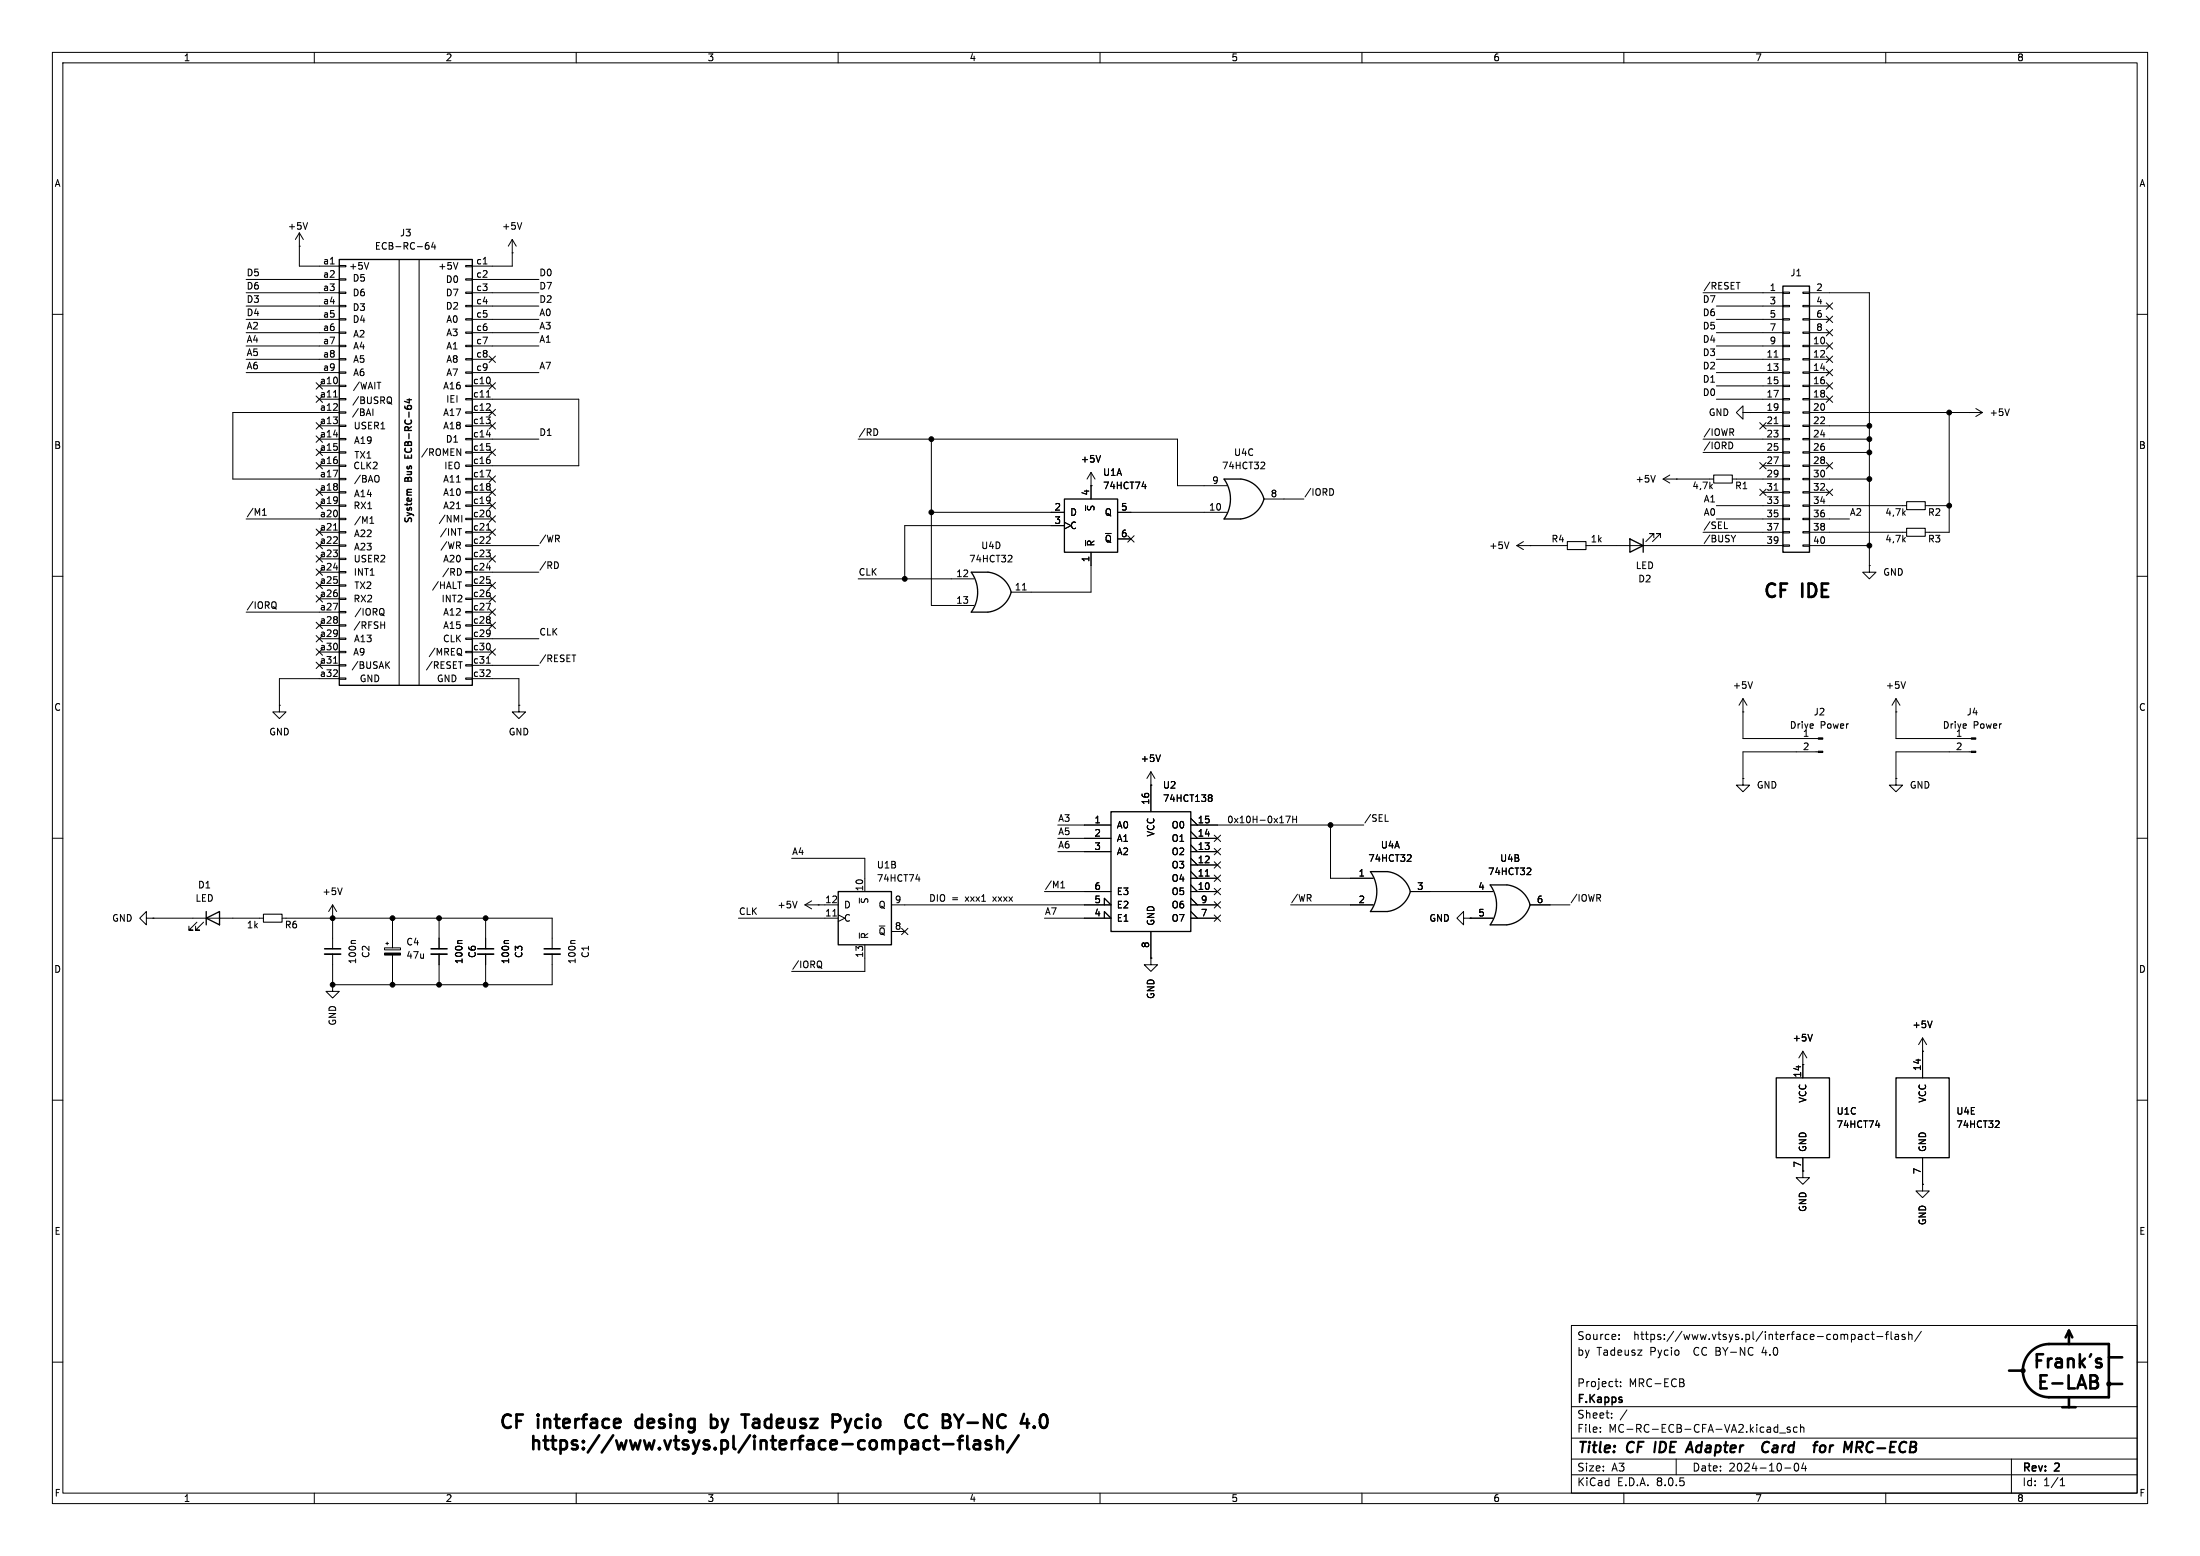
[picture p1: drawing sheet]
<svg xmlns="http://www.w3.org/2000/svg" width="420mm" height="297mm" viewBox="0 0 420 297" stroke-linecap="round" stroke-linejoin="round" font-family="sans-serif">
<g fill="none" stroke="#000" stroke-width=".19">
<path d="M10 10h400v277h-400zM12 12h396v273h-396zM60 10v2M110 10v2M160 10v2M210 10v2M260 10v2M310 10v2M360 10v2M10 60h2M47 55.9h17.8M47 58.4h17.8"/>
<path d="M47 53.3h17.8M57.1 47h.1M57.1 44.5l-.7 1.2M57.1 44.5v6.3h7.7M57.1 44.5l.8 1.2M58.7 42.5l-.4 1.3M64.8 58.3h1.2v.2h-1.2zM64.8 55.8h1.2v.2h-1.2zM64.8 53.2h1.2v.3h-1.2zM64.8 50.7h1.2v.2h-1.2zM70.4 50.1l-.4 1.3M76.2 49.5v81.3"/>
<path d="M80 49.5v81.3M81.3 46.8h.4l.2 .2-.1 .5h-.5M81.8 46.3l-.4 .1-.2 .2M82.7 46.2l-.3 .9h.8M83 46.7v.9M87.4 50.1l-.4 1.3M88.9 58.3h1.3v.2h-1.3zM88.9 55.8h1.3v.2h-1.3zM88.9 53.2h1.3v.3h-1.3zM88.9 50.7h1.3v.2h-1.3zM90.2 55.9h12.7M90.2 58.4h12.7"/>
<path d="M90.2 53.3h12.7M92.3 50.4h.7M97.8 48.3h.1M97.8 45.7v5.1h-7.6M97.8 45.7l-.8 1.3M97.8 45.7l.8 1.3M99.6 42.5l-.4 1.3M325.1 55.9h15.3M327.7 58.4h12.7M331.4 53.9h.8M340.4 58.3h1.2v.2h-1.2zM340.4 55.8h1.2v.2h-1.2z"/>
<path d="M344.2 58.3h1.2v.2h-1.2zM344.2 55.8h1.2v.2h-1.2zM345.4 55.9h11.5v52.1M345.4 58.4h3.8M348.6 57.8l1.3 1.2M349.9 57.8l-1.3 1.2M408 60h2M47 66h17.8M47 68.6h17.8M47 71.1h17.8M47 61h17.8M47 63.5h17.8"/>
<path d="M60.4 75.6l1.2 1.2M60.4 73.1l1.2 1.2M61 73.7h3.8M61 76.2h3.8M61.6 75.6l-1.2 1.2M61.6 73.1l-1.2 1.2M63.7 75.8h.7M64.8 78.6h1.2v.3h-1.2zM64.8 76.1h1.2v.2h-1.2zM64.8 73.5h1.2v.3h-1.2zM64.8 71h1.2v.2h-1.2zM64.8 68.5h1.2v.2h-1.2z"/>
<path d="M64.8 65.9h1.2v.3h-1.2zM64.8 63.4h1.2v.2h-1.2zM64.8 60.8h1.2v.3h-1.2zM64.8 78.7h-20.4v12.7h20.4M71.2 78v1.3M74.4 76.8l.2 .2M74.4 75.8h.2a.9 .9 0 0 1 0 1.2M74.6 77l.2 .2M74.6 77h-.2M88.9 78.6h1.3v.3h-1.3zM88.9 76.1h1.3v.2h-1.3zM88.9 73.5h1.3v.3h-1.3z"/>
<path d="M88.9 71h1.3v.2h-1.3zM88.9 68.5h1.3v.2h-1.3zM88.9 65.9h1.3v.3h-1.3zM88.9 63.4h1.3v.2h-1.3zM88.9 60.8h1.3v.3h-1.3zM90.2 78.7h3.8M90.2 66h12.7M90.2 68.6h3.8M90.2 71.1h12.7M90.2 73.7h3.8M90.2 76.2h20.3v12.7h-20.3M90.2 61h12.7"/>
<path d="M90.2 63.5h12.7M92.9 75.8h.7M93.4 78.1l1.2 1.2M93.4 68l1.2 1.2M93.4 73.1l1.2 1.2M94.6 73.1l-1.2 1.2M94.6 78.1l-1.2 1.2M94.6 68l-1.2 1.2M327.7 66h12.7M327.7 68.6h12.7M327.7 71.1h12.7M327.7 73.7h12.7"/>
<path d="M327.7 76.2h12.7M327.7 61h12.7M327.7 63.5h12.7M332.7 78.7v-1.2l-1.2 1.2 1.2 1.3v-1.3h1.3M334 78.7h.1M334 78.7h6.4M338.7 68.2h.7M340.4 78.6h1.2v.3h-1.2zM340.4 76.1h1.2v.2h-1.2zM340.4 73.5h1.2v.3h-1.2zM340.4 71h1.2v.2h-1.2zM340.4 68.5h1.2v.2h-1.2z"/>
<path d="M340.4 65.9h1.2v.3h-1.2zM340.4 63.4h1.2v.2h-1.2zM340.4 60.8h1.2v.3h-1.2zM344.2 78.6h1.2v.3h-1.2zM344.2 76.1h1.2v.2h-1.2zM344.2 73.5h1.2v.3h-1.2zM344.2 71h1.2v.2h-1.2zM344.2 68.5h1.2v.2h-1.2zM344.2 65.9h1.2v.3h-1.2zM344.2 63.4h1.2v.2h-1.2zM344.2 60.8h1.2v.3h-1.2zM345.4 78.7h33.1"/>
<path d="M345.4 66h3.8M345.4 68.6h3.8M345.4 71.1h3.8M345.4 73.7h3.8M345.4 76.2h3.8M345.4 61h3.8M345.4 63.5h3.8M348.6 68l1.3 1.2M348.6 62.9l1.3 1.2M348.6 65.4l1.3 1.2M348.6 60.4l1.3 1.2M348.6 70.5l1.3 1.2"/>
<path d="M348.6 75.6l1.3 1.2M348.6 73.1l1.3 1.2M349.9 75.6l-1.3 1.2M349.9 68l-1.3 1.2M349.9 62.9l-1.3 1.2M349.9 65.4l-1.3 1.2M349.9 60.4l-1.3 1.2M349.9 70.5l-1.3 1.2M349.9 73.1l-1.3 1.2M372.1 78.7v22.9h-4.6M375.9 78.7h.1M377.2 78l1.3 .7"/>
<path d="M378.5 78.7l-1.3 .8M383.6 78l-.4 1.3M47 99.1h17.8M50.1 98.4h.7M50.1 97.4l.4-.3v1.3M60.4 85.8l1.2 1.2M60.4 80.7l1.2 1.2M60.4 95.9l1.2 1.2M60.4 88.3l1.2 1.2M60.4 93.4l1.2 1.2M60.4 83.2l1.2 1.2M61 81.3h3.8"/>
<path d="M61 83.8h3.8M61 86.4h3.8M61 88.9h3.8M61 94h3.8M61 96.5h3.8M61.6 85.8l-1.2 1.2M61.6 80.7l-1.2 1.2M61.6 95.9l-1.2 1.2M61.6 88.3l-1.2 1.2M61.6 93.4l-1.2 1.2M61.6 83.2l-1.2 1.2M64.8 98.9h1.2v.3h-1.2z"/>
<path d="M64.8 96.4h1.2v.2h-1.2zM64.8 93.9h1.2v.2h-1.2zM64.8 91.3h1.2v.3h-1.2zM64.8 88.8h1.2v.2h-1.2zM64.8 86.2h1.2v.3h-1.2zM64.8 83.7h1.2v.2h-1.2zM64.8 81.2h1.2v.2h-1.2zM70.6 99.9h.7M70.6 99l.4-.4v1.3M72.2 90.8a.9 .9 0 0 1 0 1.2M87.2 85.7l.8 1.2v-1.2M88.2 98.4v1.2"/>
<path d="M88.9 98.9h1.3v.3h-1.3zM88.9 96.4h1.3v.2h-1.3zM88.9 93.9h1.3v.2h-1.3zM88.9 91.3h1.3v.3h-1.3zM88.9 88.8h1.3v.2h-1.3zM88.9 86.2h1.3v.3h-1.3zM88.9 83.7h1.3v.2h-1.3zM88.9 81.2h1.3v.2h-1.3zM90.2 81.3h3.8M90.2 83.8h12.7M90.2 86.4h3.8M90.2 91.4h3.8"/>
<path d="M90.2 94h3.8M90.2 96.5h3.8M90.2 99.1h3.8M92.8 89.8h.8l-.5 1.2M92.9 83h.7M93.4 98.5l1.2 1.2M93.4 80.7l1.2 1.2M93.4 85.8l1.2 1.2M93.4 90.8l1.2 1.2M93.4 95.9l1.2 1.2M93.4 93.4l1.2 1.2M94.6 95.9l-1.2 1.2"/>
<path d="M94.6 98.5l-1.2 1.2M94.6 85.8l-1.2 1.2M94.6 93.4l-1.2 1.2M94.6 90.8l-1.2 1.2M94.6 80.7l-1.2 1.2M163.8 83.8h61v8.9h9.4M167.3 81.9l.3 .5-.3 .7M177.8 97.8h25.4M177.8 83.8v31.8h8.1M203.2 99.7l1.3 .6-1.3 .7M208.3 92.7h.1M208.3 90.2v5.1"/>
<path d="M208.3 90.2l-.8 1.2M208.3 90.2l.7 1.2M210.1 86.9l-.4 1.3M213.4 97.8h20.8M218 92.9h.8M218.6 92.4v.9M241.2 88.2l.3 .3-.1 .3-.7 .7h.8M241.3 95.3h7.6M254.3 93.3l.3 .5-.3 .7M316 90.7l-.4 1.3M317.5 91.4h9.7M317.5 91.4l1.3 .8"/>
<path d="M318.8 90.7l-1.3 .7M320 91.4h.1M325.1 83.8h15.3M325.1 86.4h15.3M327.7 96.5h12.7M327.7 99.1h12.7M330.5 84.4l.3 .5-.3 .7M330.7 91.4h9.7M335.9 93.4l1.3 1.2M335.9 88.3l1.3 1.2M335.9 80.7l1.3 1.2M336.5 81.3h3.9"/>
<path d="M336.5 88.9h3.9M336.5 94h3.9M337.2 93.4l-1.3 1.2M337.2 88.3l-1.3 1.2M337.2 80.7l-1.3 1.2M338.7 80.9h.7M338.7 93.6h.7M340.4 98.9h1.2v.3h-1.2zM340.4 96.4h1.2v.2h-1.2zM340.4 93.9h1.2v.2h-1.2zM340.4 91.3h1.2v.3h-1.2zM340.4 88.8h1.2v.2h-1.2z"/>
<path d="M340.4 86.2h1.2v.3h-1.2zM340.4 83.7h1.2v.2h-1.2zM340.4 81.2h1.2v.2h-1.2zM344.2 98.9h1.2v.3h-1.2zM344.2 96.4h1.2v.2h-1.2zM344.2 93.9h1.2v.2h-1.2zM344.2 91.3h1.2v.3h-1.2zM344.2 88.8h1.2v.2h-1.2zM344.2 86.2h1.2v.3h-1.2zM344.2 83.7h1.2v.2h-1.2zM344.2 81.2h1.2v.2h-1.2zM345.4 81.3h11.5"/>
<path d="M345.4 83.8h11.5M345.4 86.4h11.5M345.4 88.9h3.8M345.4 91.4h11.5M345.4 94h3.8M345.4 96.5h18.6M345.4 99.1h7.7M348.6 88.3l1.3 1.2M348.6 93.4l1.3 1.2M349.9 88.3l-1.3 1.2M349.9 93.4l-1.3 1.2M367.5 96.5h4.6"/>
<path d="M10 110h2M47 116.8h17.8M52.5 114.9a.9 .9 0 0 1 0 1.2l.3 .2M60.4 108.6l1.2 1.2M60.4 106.1l1.2 1.2M60.4 101l1.2 1.2M60.4 103.5l1.2 1.2M60.4 113.7l1.2 1.2M60.4 111.2l1.2 1.2M60.4 118.8l1.2 1.2M61 101.6h3.8M61 104.1h3.8"/>
<path d="M61 106.7h3.8M61 109.2h3.8M61 111.8h3.8M61 114.3h3.8M61 119.4h3.8M61.6 108.6l-1.2 1.2M61.6 106.1l-1.2 1.2M61.6 101l-1.2 1.2M61.6 103.5l-1.2 1.2M61.6 113.7l-1.2 1.2M61.6 111.2l-1.2 1.2M61.6 118.8l-1.2 1.2"/>
<path d="M63.7 101.2h.7M64.8 119.3h1.2v.2h-1.2zM64.8 116.7h1.2v.3h-1.2zM64.8 114.2h1.2v.2h-1.2zM64.8 111.6h1.2v.3h-1.2zM64.8 109.1h1.2v.2h-1.2zM64.8 106.6h1.2v.2h-1.2zM64.8 104h1.2v.3h-1.2zM64.8 101.5h1.2v.2h-1.2zM72.7 119.3h.7M73.1 116.2a.9 .9 0 0 1 0 1.2l.3 .1M73.4 118.7v1.3"/>
<path d="M87.4 111.1h.7M87.4 100.9h.7M87.8 108.6l.3 .5-.3 .6M88.9 119.3h1.3v.2h-1.3zM88.9 116.7h1.3v.3h-1.3zM88.9 114.2h1.3v.2h-1.3zM88.9 111.6h1.3v.3h-1.3zM88.9 109.1h1.3v.2h-1.3zM88.9 106.6h1.3v.2h-1.3zM88.9 104h1.3v.3h-1.3zM88.9 101.5h1.3v.2h-1.3zM90.2 101.6h3.8"/>
<path d="M90.2 104.1h12.7M90.2 106.7h3.8M90.2 109.2h12.7M90.2 111.8h3.8M90.2 114.3h3.8M90.2 116.8h3.8M90.2 119.4h3.8M92.8 115.2h.8l-.5 1.2M92.9 101.2h.7M92.9 108.4h.7M93.4 118.8l1.2 1.2M93.4 113.7l1.2 1.2"/>
<path d="M93.4 116.2l1.2 1.2M93.4 111.2l1.2 1.2M93.4 101l1.2 1.2M93.4 106.1l1.2 1.2M94.6 106.1l-1.2 1.2M94.6 118.8l-1.2 1.2M94.6 113.7l-1.2 1.2M94.6 116.2l-1.2 1.2M94.6 111.2l-1.2 1.2M94.6 101l-1.2 1.2M106.4 107.3l.2 .5-.2 .7M163.8 110.5h22.1"/>
<path d="M192.9 106l.3 .2-.1 .3-.7 .8h.8M195.2 112.6h.7M203.2 100.3h-30.5v10.2M207.2 103.2v1M208.3 105.4v7.6h-15.3M213.4 102.9h2.5M215.3 102.3l1.2 1.2M216.5 102.3l-1.2 1.2M288.1 103.4l-.5 1.3M289.6 104.1h9.6M289.6 104.1l1.2 .8M290.8 103.4l-1.2 .7"/>
<path d="M292.1 104.1h.1M302.8 104.1h37.6M315.7 102.6v-.7h-.7h.7l-1.5 1.5M317 102.6v-.7h-.8h.8l-1.5 1.5M325.1 101.6h15.3M329.2 100.9h.6M331.3 102.2l-.4 .6M340.4 104h1.2v.3h-1.2zM340.4 101.5h1.2v.2h-1.2zM344.2 104h1.2v.3h-1.2zM344.2 101.5h1.2v.2h-1.2zM345.4 101.6h18.6"/>
<path d="M345.4 104.1h11.5M356.9 108v1.2h1.2l-1.2 1.3-1.3-1.3h1.3M356.9 108h.1M408 110h2M53.3 134.6v1.3h1.3l-1.3 1.3-1.2-1.3h1.2M53.3 134.6h.1M60.4 123.9l1.2 1.2M60.4 126.4l1.2 1.2M60.4 121.3l1.2 1.2M61 121.9h3.8M61 124.5h3.8M61 127h3.8"/>
<path d="M61.6 126.4l-1.2 1.2M61.6 121.3l-1.2 1.2M61.6 123.9l-1.2 1.2M63.7 126.6h.7M64.8 129.4h1.2v.3h-1.2zM64.8 126.9h1.2v.2h-1.2zM64.8 124.3h1.2v.3h-1.2zM64.8 121.8h1.2v.2h-1.2zM64.8 129.5h-11.5v5.1M73.8 126.9l.6 .7M74.4 126.3l-.8 .7M87.5 126.3h.8"/>
<path d="M88.1 125.1l.1 .1M88.1 124v.9M88.9 129.4h1.3v.3h-1.3zM88.9 126.9h1.3v.2h-1.3zM88.9 124.3h1.3v.3h-1.3zM88.9 121.8h1.3v.2h-1.3zM90.2 121.9h12.7M90.2 124.5h3.8M90.2 127h12.7M90.2 129.5h8.9v5.1M92.9 126.6h.7M93.4 123.9l1.2 1.2"/>
<path d="M94.6 123.9l-1.2 1.2M99.1 134.6v1.3h1.2l-1.2 1.3-1.3-1.3h1.3M99.1 134.6h.1M109.2 125h.7M332.7 135.9h.1M332.7 133.4v7.6h14.4M332.7 133.4l-.7 1.2M332.7 133.4l.8 1.2M334.6 130.1l-.5 1.3M361.9 135.9h.1M361.9 133.4v7.6h14.4M361.9 133.4l-.7 1.2"/>
<path d="M361.9 133.4l.8 1.2M363.8 130.1l-.5 1.3M10 160h2M201.9 157.5h10.2M219.7 149.9h.1M219.7 147.3v7.6M219.7 147.3l-.8 1.3M219.7 147.3l.8 1.3M221.5 144.1l-.4 1.3M227.3 157.5h33M227.3 158.8l1.3 1.2M227.3 156.2l1.3 1.3"/>
<path d="M230.9 151.7h.2l.3 .3-.3 .3M230.9 152.3h.2M231.1 152.3l.3 .2v.2l-.1 .2-.4 .1M231.8 159.4l1.2 1.2M233 159.4l-1.2 1.2M245.5 155.8h.8l-.5 1.2M246.8 155.8v1.2M246.8 156.4h.7M247.5 155.8v1.2M254 157.5v10.1h8.1M264.4 156.8h.6M332.7 148.6v1.3h1.3l-1.3 1.2-1.2-1.2h1.2"/>
<path d="M332.7 148.6h.1M347.1 143.5h-14.4v5.1M361.9 148.6v1.3h1.3l-1.3 1.2-1.2-1.2h1.2M361.9 148.6h.1M376.3 143.5h-14.4v5.1M408 160h2M27.9 175.3v-1.3l-1.2 1.3 1.2 1.2v-1.2h1.3M29.2 175.3h.1M29.2 175.3h21.1M37.6 176l-1.5 1.5h.7h-.7v-.7M38.9 176l-1.6 1.5h.8h-.8v-.7M53.8 175.3h51.6v5.8"/>
<path d="M63.5 175.3h.1M63.5 172.7v8.4M63.5 172.7l-.8 1.3M63.5 172.7l.8 1.3M65.3 169.5l-.4 1.3M67.9 179.5h-.7l-.2 .2M73.9 179.8v.5M74.9 175.3v5.6M83.8 175.3v5.8M88.2 179.5h-.7l-.1 .2M92.7 175.3v5.8M97.1 179.5h-.7l-.1 .2"/>
<path d="M109.8 179.5h-.7l-.1 .2M141 175.3h19M151.1 163.8h14v6.4M152.2 172l-.5 1.3M153.7 172.7h6.3M153.7 172.7l1.2 .8M154.9 172l-1.2 .7M156.2 172.7h.1M159 174.8h.7M160 174.6l1.3 .7-1.3 .6M164.1 178.1v1M170.2 172.7h41.9l-1.3-1.2v1.2"/>
<path d="M170.2 177.8h2.5M172.1 177.2l1.2 1.2M173.3 177.2l-1.2 1.2M174.8 167.8h.8M175.4 167.4v.8M199.4 175.3h12.7l-1.3-1.3v1.3M199.4 170.2h12.7M201.9 162.6h10.2M201.9 160h10.2M202.5 169.5h.7M202.5 168.6l.4-.4v1.3M219.7 177.8v5.1"/>
<path d="M227.3 167.6h5.1M227.3 172.7h5.1M227.3 170.2h5.1M227.3 175.3h5.1M227.3 168.9l1.3 1.3M227.3 166.4l1.3 1.2M227.3 165.1h5.1M227.3 163.8l1.3 1.3M227.3 162.6h5.1M227.3 161.3l1.3 1.3M227.3 160h5.1M227.3 174l1.3 1.3"/>
<path d="M227.3 171.5l1.3 1.2M230.1 167.2h.7M231.8 169.6l1.2 1.2M231.8 164.5l1.2 1.2M231.8 167l1.2 1.2M231.8 174.7l1.2 1.2M231.8 172.1l1.2 1.2M231.8 162l1.2 1.2M233 169.6l-1.2 1.2M233 164.5l-1.2 1.2M233 167l-1.2 1.2M233 174.7l-1.2 1.2"/>
<path d="M233 172.1l-1.2 1.2M233 162l-1.2 1.2M246.4 172.7h15.7M269.1 163.1l.3 .3-.1 .3-.7 .7h.8M269.2 170.2h15.8M279.4 175.3v-1.3l-1.3 1.3 1.3 1.2v-1.2h1.3M280.7 175.3h.1M280.7 175.3h4.3M292 165.7l.3 .2-.1 .3-.7 .7h.8M292.1 172.7h7.6M63.5 188v1.2h1.3l-1.3 1.3-1.3-1.3h1.3M63.5 188h.1"/>
<path d="M63.5 182.1v5.9M73.4 180.9h3.1v.4h-3.1zM73.7 180.1h.5M74.9 182.3v5.7M83.8 182.1v5.9M92.7 182.1v5.9M105.4 182.1v5.9h-41.9M156.7 183.5a.9 .9 0 0 1 0 1.2l.2 .1M165.1 180.3v5.1h-14M219.7 182.9v1.3h1.3l-1.3 1.2-1.3-1.2h1.3M219.7 182.9h.1M346 197.4l-.4 1.3"/>
<path d="M367 198.1v7.6M367 198.1l-.7 1.3M367 198.1l.8 1.3M368.8 194.9l-.4 1.3M10 210h2M344.2 203.2h.1M344.2 200.7l-.8 1.2M344.2 200.7v5M344.2 200.7l.7 1.2M358.1 214.8h.8M358.7 214.4v.8M367 200.7h.1"/>
<path d="M381.4 213.9l.3 .3-.1 .3-.7 .7h.8M408 210h2M344.2 223.5v1.3h1.2l-1.2 1.3-1.3-1.3h1.3M344.2 223.5h.1M344.2 221v2.5M367 226.1v1.2h1.3l-1.3 1.3-1.2-1.3h1.2M367 226.1h.1M367 221v5.1M10 260h2M300 253h108v32h-108zM309.1 255.5v.2M309.1 254.8v.1"/>
<path d="M353.9 254.7l.3 .3v.4l-.3 .3M354.8 254.8h.6v.9M355.4 255l-.5 .1a.29 .29 0 0 0-.2 .3 .29 .29 0 0 0 .2 .3l.5-.1M356.8 254.8l-.4-.1-.3 .3 .1 .6h.6M357.2 254.7h.6M357.4 254.2v1.3l.4 .2M358.3 255.1h1.1M359.9 254.7h.6M360.5 254.2l-.3 .2v1.3M361 254.2v1.3l.2 .2M361.8 254.8h.6v.9M362.4 255l-.5 .1a.29 .29 0 0 0-.2 .3 .29 .29 0 0 0 .2 .3l.5-.1"/>
<path d="M363.7 254.8l-.4-.1-.2 .2 .1 .2 .5 .2v.3h-.6M364.4 254.8l.2-.1 .3 .1 .1 .9M364.4 254.2v1.5M366.8 254.1l-1.3 1.9M408 260h2M300 278.5h108M300 274.5h108M300 268.5h108M305.5 273.2v.2M305.5 272.5v.1M307.7 270.5v.2M307.7 269.8v.1"/>
<path d="M308.3 263.7h.6M308.6 264.6l.3 .1M309.4 264.5v.2M309.4 263.8v.1M310.6 269.1l-1.3 1.9M320 278.5v3M321.2 263.9a.4 .4 0 0 1 .3 .4 .4 .4 0 0 1-.3 .4M321.3 263.3l.1 .2-.1 .3M338.9 272.4l.5 .1M339.4 271.9v1.5M339.4 273.3l-.5 .1M339.7 273.5h1.2"/>
<path d="M341.7 272.5l-.3-.1-.2 .2v.2l.5 .2v.3h-.5M342.7 279.4l.2-.1a.8 .8 0 0 1 .5 .7 .8 .8 0 0 1-.5 .8 1 1 0 0 1-.2-1.4zM343.1 272.5l-.4-.1-.3 .3 .1 .6h.6M343.7 272.5l.2-.1 .4 .1 .1 .9M343.7 271.9v1.5M344.3 279.2l-.4 1.1h1M344.7 279.8v1M384 278.5v6.5M60 285v2M110 285v2M160 285v2M210 285v2"/>
<path d="M260 285v2M300 281.5h108M310 285v2M340.7 280.2h1.2M360 285v2M393.3 283.6h.9M393.3 282.5l.4-.4v1.5"/>
</g>
<path d="M316.1 275.2l-.3 2M321.8 277.2l.9-2 .4 2M322.1 276.6h.9M337.8 275.4a.88 .88 0 0 0-1.1 0 .88 .88 0 0 0-.3 .9 .69 .69 0 0 0 .3 .8 .69 .69 0 0 0 .9-.1M339.1 275.9l-.6 .1M339.1 276.4h-.4a.4 .4 0 0 0-.4 .4 .4 .4 0 0 0 .3 .4h.4M347.6 276.1a.52 .52 0 0 1 .5-.2 .52 .52 0 0 1 .4 .4l-.1 .5a.55 .55 0 0 1-.5 .4 .55 .55 0 0 1-.5-.4zM349.4 275.9l-.2 1.3M350 275.9l-.4 .1-.2 .3M357.1 275.2a1.2 1.2 0 0 0-.5 1.9l.5 .1" fill="none" stroke="#000" stroke-width=".4"/>
<g fill="#000" stroke="#000" stroke-width=".19">
<path d="M347.1 143.4h.9v.2h-.9zM347.1 140.8h.9v.3h-.9zM376.3 143.4h.9v.2h-.9zM376.3 140.8h.9v.3h-.9zM73.4 181.9h3.1v.4h-3.1z"/>
<circle cx="372.1" cy="78.7" r=".46"/>
<circle cx="177.8" cy="83.8" r=".46"/>
<circle cx="177.8" cy="97.8" r=".46"/>
<circle cx="356.9" cy="86.4" r=".46"/>
<circle cx="356.9" cy="81.3" r=".46"/>
<circle cx="356.9" cy="83.8" r=".46"/>
<circle cx="356.9" cy="91.4" r=".46"/>
<circle cx="372.1" cy="96.5" r=".46"/>
<circle cx="172.7" cy="110.5" r=".46"/>
<circle cx="356.9" cy="104.1" r=".46"/>
<circle cx="254" cy="157.5" r=".46"/>
<circle cx="63.5" cy="175.3" r=".46"/>
<circle cx="74.9" cy="175.3" r=".46"/>
<circle cx="83.8" cy="175.3" r=".46"/>
<circle cx="92.7" cy="175.3" r=".46"/>
<circle cx="63.5" cy="188" r=".46"/>
<circle cx="74.9" cy="188" r=".46"/>
<circle cx="83.8" cy="188" r=".46"/>
<circle cx="92.7" cy="188" r=".46"/>
</g>
<g fill="none" stroke="#000" stroke-width=".25">
<path d="M64.8 49.5h25.4v81.3h-25.4zM340.4 54.6h5v50.8h-5zM77.7 76.3h.9M78.1 76.1v.8l-.9-.3M203.2 95.3h10.2v10.1h-10.2zM233.7 91.4h3.2a5.1 5.1 0 0 1 4.4 3.9 5.2 5.2 0 0 1-4.4 3.8h-3.2a6.6 6.6 0 0 0 0-7.7zM185.4 109.2h3.2a5.1 5.1 0 0 1 4.4 3.8 5.2 5.2 0 0 1-4.4 3.8h-3.2a6.6 6.6 0 0 0 0-7.6zM311.1 102.9l2.6 1.2-2.6 1.3zM313.7 102.9v2.5M212.1 154.9h15.2v22.9h-15.2zM39.4 175.3l2.5-1.3v2.5zM39.4 174v2.5"/>
<path d="M160 170.2h10.2v10.1h-10.2zM264.8 166.4h-3.2a6.6 6.6 0 0 1 0 7.6h3.2M264.8 166.4a5.1 5.1 0 0 1 4.4 3.8 5.2 5.2 0 0 1-4.4 3.8M287.7 168.9h-3.2a6.6 6.6 0 0 1 0 7.6h3.2M287.7 168.9a5.1 5.1 0 0 1 4.4 3.8 5.2 5.2 0 0 1-4.4 3.8M339.1 205.7h10.1v15.3h-10.1zM361.9 205.7h10.2v15.3h-10.2z"/>
</g>
<path d="M327.2 90.7h3.5v1.5h-3.5zM364 95.8h3.5v1.5h-3.5zM299.2 103.4h3.6v1.5h-3.6zM364 100.8h3.5v1.6h-3.5zM50.3 174.5h3.5v1.5h-3.5z" fill="none" stroke="#000" stroke-width=".2"/>
<path d="M62 182.1h3M82.3 182.1h3M91.2 182.1h3M103.9 182.1h3" fill="none" stroke="#000" stroke-width=".33"/>
<path d="M62 181.1h3M82.3 181.1h3M91.2 181.1h3M103.9 181.1h3" fill="none" stroke="#000" stroke-width=".3"/>
<g fill="none" stroke="#000" stroke-width=".5">
<path d="M387.6 258.1a5.1 5.1 0 0 1 3.6-1.6h11.4v10.2h-11.4a5.1 5.1 0 0 1-4.6-3.1 5.1 5.1 0 0 1 1-5.5zM388.8 259.7h.9M390 258.5h-1.2v2.5M391 259.3v1.7M391.7 259.3a.64 .64 0 0 0-.7 .5M392.5 259.4l.3-.1 .7 .1 .1 .3v1.3M393.6 259.9l-.8 .1a.49 .49 0 0 0-.4 .5 .49 .49 0 0 0 .4 .5l.8-.1M394.8 259.6a.62 .62 0 0 1 1.1 .1v1.3M394.8 259.3v1.7M395 254v2.5M395 254l-.7 1.3M395 254l.6 1.3"/>
<path d="M397.1 258.5v2.5M398 259.3l-.9 1M399.2 258.5l-.2 .5M401.1 259.4l-.6-.1-.4 .4 .2 .3 .8 .3 .1 .2-.1 .4-.2 .1-.8-.1M402.6 259.1h2.5M383.5 261.6h2.6M389.6 263.7h.8M390.7 262.5h-1.1v2.5h1.1M391.8 264.1h1.9M393.7 268.6h2.5M394.9 262.5v2.5h1.2M395 266.7v1.9"/>
<path d="M396.6 265l.8-2.5 .8 2.5M396.8 264.3h1.2M397.3 260l.7 1M399.1 263.7h.8M399.1 262.5h.8a.61 .61 0 0 1 .5 .6 .61 .61 0 0 1-.5 .6 .67 .67 0 0 1 .6 .6 .67 .67 0 0 1-.5 .7h-.9zM402.6 264.2h2.5"/>
<circle cx="386.2" cy="261.6" r=".25"/>
<circle cx="402.6" cy="264.2" r=".25"/>
</g>
<g fill="none" stroke="#000" stroke-width=".51">
<path d="M135.7 270v2.5M135.7 271l.3-.2 .7 .2M135.7 272.4l.3 .1 .7-.1M141.5 270h1.5M160.2 270.1a.69 .69 0 0 1 0 1.1M161.3 270.8l.6 1.7M161.9 272.5l-.3 .6-.3 .3M162.5 270.8l-.6 1.7M173.4 270.1a.89 .89 0 0 1 1 .1M174.4 272.3a.89 .89 0 0 1-1 .1M177 270.2a.95 .95 0 0 0-1.1-.1 .95 .95 0 0 0-.5 1 1.08 1.08 0 0 0 .3 1.1 1.08 1.08 0 0 0 1.2 .2l.1-.1M178.3 274.9h.9"/>
<path d="M178.6 274.1v2.2l.1 .2 .5 .1M180.1 275.7h1.9M182.8 274.9h1M183.2 274.5v2.1M184.7 274.1v2.2l.3 .3M184.7 271.6h2M186 275.1l.2-.2 .8 .2 .1 .2v1.3M187.1 275.5l-.9 .2a.5 .5 0 0 0-.3 .4 .5 .5 0 0 0 .3 .5l.9-.1M189.1 275.1l-.6-.2-.3 .4 .1 .4 .8 .2 .2 .2-.2 .4-.2 .1-.7-.1M190.3 275.2a.63 .63 0 0 1 1.1 .1v1.3M190.3 274.1v2.5M194.5 274l-2.2 3.2"/>
<path d="M199.1 270a.65 .65 0 0 1 .7 .5 1.49 1.49 0 0 1-.4 2h-.3"/>
</g>
<g font-size="3.5">
<text x="336.3" y="114.8">CF</text>
<text x="344" y="114.8">IDE</text>
<text x="95" y="273.4">CF</text>
<text x="102.6" y="273.4">interface</text>
<text x="122.4" y="273.4">desing</text>
<text x="137.7" y="273.4">by</text>
<text x="144.9" y="273.4">Tadeusz</text>
<text x="162.9" y="273.4">Pycio</text>
<text x="179" y="273.4">CC</text>
<text x="187" y="273.4">BY-NC</text>
<text x="100.7" y="277.5">https://www.vtsys.pl/interface-compact-flash/</text>
</g>
<g font-size="2.8">
<text x="301" y="277.9">Title:</text>
<text x="310.6" y="277.9">CF</text>
<text x="316.7" y="277.9">IDE</text>
<text x="323.8" y="277.9">Adapter</text>
<text x="339.7" y="277.9">Card</text>
<text x="351.2" y="277.9">for</text>
<text x="357.7" y="277.9">MRC-ECB</text>
</g>
<g font-size="2.1">
<text x="301" y="256">Source:</text>
<text x="311.9" y="256">https://www.vtsys.pl/interface-compact-flash/</text>
<text x="301" y="259">by</text>
<text x="304.8" y="259">Tadeusz</text>
<text x="315" y="259">Pycio</text>
<text x="323.6" y="259">CC BY-NC</text>
<text x="336.9" y="259">4.0</text>
<text x="301" y="268.2">F.Kapps</text>
<text x="301" y="265">Project:</text>
<text x="310.9" y="265">MRC-ECB</text>
<text x="301" y="273.7">File:</text>
<text x="301" y="271">Sheet:</text>
<text x="307.1" y="273.7">MC-RC-ECB-CFA-VA2.kicad_sch</text>
<text x="301" y="281.1">Size:</text>
<text x="307.6" y="281.1">A3</text>
<text x="323" y="281.1">Date:</text>
<text x="330" y="281.1">2024-10-04</text>
<text x="386" y="281.3">Rev:</text>
<text x="392.4" y="281.3">2</text>
<text x="301" y="283.9">KiCad</text>
<text x="308.7" y="283.9">E.D.A.</text>
<text x="316.3" y="283.9">8.0.5</text>
<text x="386" y="283.9">Id:</text>
<text x="390.1" y="283.9">1/1</text>
</g>
<g font-size="1.8">
<text x="35" y="11.9">1</text>
<text x="85" y="11.9">2</text>
<text x="135" y="11.9">3</text>
<text x="185" y="11.9">4</text>
<text x="235" y="11.9">5</text>
<text x="285" y="11.9">6</text>
<text x="335" y="11.9">7</text>
<text x="385" y="11.9">8</text>
<text x="10.3" y="35.9">A</text>
<text x="408.3" y="35.9">A</text>
<text x="54.9" y="44">+5V</text>
<text x="71.5" y="47.9">ECB-RC-64</text>
<text x="76.3" y="45.3">J3</text>
<text x="95.8" y="44">+5V</text>
<text x="47" y="52.8">D5</text>
<text x="61.6" y="50.5">a1</text>
<text x="61.6" y="53.1">a2</text>
<text x="66.5" y="51.7">+5V</text>
<text x="67.2" y="54">D5</text>
<text x="83.6" y="51.7">+5V</text>
<text x="90.8" y="50.5">c1</text>
<text x="90.8" y="53.1">c2</text>
<text x="102.9" y="52.8">D0</text>
<text x="341.7" y="52.9">J1</text>
<text x="47" y="55.3">D6</text>
<text x="47" y="57.9">D3</text>
<text x="61.6" y="55.6">a3</text>
<text x="61.6" y="58.2">a4</text>
<text x="67.2" y="59.5">D3</text>
<text x="67.2" y="56.8">D6</text>
<text x="85" y="54.2">D0</text>
<text x="85" y="59.3">D2</text>
<text x="85" y="56.8">D7</text>
<text x="90.8" y="55.6">c3</text>
<text x="90.8" y="58.2">c4</text>
<text x="102.9" y="57.9">D2</text>
<text x="102.9" y="55.3">D7</text>
<text x="325" y="57.9">D7</text>
<text x="325.1" y="55.3">/RESET</text>
<text x="337.7" y="55.6">1</text>
<text x="337.7" y="58.2">3</text>
<text x="346.6" y="55.6">2</text>
<text x="346.6" y="58.2">4</text>
<text x="47" y="65.5">A4</text>
<text x="47" y="63">A2</text>
<text x="47" y="60.4">D4</text>
<text x="61.6" y="60.7">a5</text>
<text x="61.6" y="63.2">a6</text>
<text x="61.6" y="65.8">a7</text>
<text x="67.2" y="61.8">D4</text>
<text x="67.3" y="64.6">A2</text>
<text x="85.1" y="61.8">A0</text>
<text x="85.1" y="64.4">A3</text>
<text x="90.8" y="60.7">c5</text>
<text x="90.8" y="63.2">c6</text>
<text x="90.8" y="65.8">c7</text>
<text x="102.9" y="60.4">A0</text>
<text x="102.9" y="65.5">A1</text>
<text x="102.9" y="63">A3</text>
<text x="325" y="65.5">D4</text>
<text x="325" y="60.4">D6</text>
<text x="325" y="63">D5</text>
<text x="337.7" y="60.7">5</text>
<text x="337.7" y="63.2">7</text>
<text x="337.7" y="65.8">9</text>
<text x="346" y="65.8">10</text>
<text x="346.6" y="60.7">6</text>
<text x="346.6" y="63.2">8</text>
<text x="47" y="68">A5</text>
<text x="47" y="70.6">A6</text>
<text x="61.6" y="68.3">a8</text>
<text x="61.6" y="70.9">a9</text>
<text x="67.3" y="66.9">A4</text>
<text x="67.3" y="69.5">A5</text>
<text x="67.3" y="72">A6</text>
<text x="85.1" y="66.9">A1</text>
<text x="85.1" y="72">A7</text>
<text x="85.1" y="69.5">A8</text>
<text x="90.8" y="68.3">c8</text>
<text x="90.8" y="70.9">c9</text>
<text x="102.9" y="70.6">A7</text>
<text x="325" y="68">D3</text>
<text x="325" y="70.6">D2</text>
<text x="337.1" y="68.3">11</text>
<text x="337.1" y="70.9">13</text>
<text x="346" y="68.3">12</text>
<text x="346" y="70.9">14</text>
<text x="61" y="73.4">a10</text>
<text x="61" y="75.9">a11</text>
<text x="67.1" y="77.3">/BUSRQ</text>
<text x="67.3" y="74.5">/WAIT</text>
<text x="84.5" y="74.5">A16</text>
<text x="85.1" y="77.1">IEI</text>
<text x="90.2" y="73.4">c10</text>
<text x="90.2" y="75.9">c11</text>
<text x="325" y="73.1">D1</text>
<text x="325" y="75.7">D0</text>
<text x="337.1" y="73.4">15</text>
<text x="337.1" y="75.9">17</text>
<text x="346" y="73.4">16</text>
<text x="346" y="75.9">18</text>
<text x="61" y="78.5">a12</text>
<text x="61" y="81">a13</text>
<text x="61" y="83.6">a14</text>
<text x="67.1" y="79.6">/BAI</text>
<text x="67.4" y="82.2">USER1</text>
<text x="84.5" y="79.6">A17</text>
<text x="84.5" y="82.2">A18</text>
<text x="90.2" y="78.5">c12</text>
<text x="90.2" y="81">c13</text>
<text x="90.2" y="83.6">c14</text>
<text x="102.9" y="83.3">D1</text>
<text x="163.8" y="83.3">/RD</text>
<text x="325.1" y="83.3">/IOWR</text>
<text x="326.1" y="79.6">GND</text>
<text x="337.1" y="78.5">19</text>
<text x="337.1" y="81">21</text>
<text x="337.1" y="83.6">23</text>
<text x="346" y="78.5">20</text>
<text x="346" y="81">22</text>
<text x="346" y="83.6">24</text>
<text x="379.7" y="79.6">+5V</text>
<text x="10.3" y="85.9">B</text>
<text x="61" y="86.1">a15</text>
<text x="61" y="88.6">a16</text>
<text x="67.3" y="89.8">CLK2</text>
<text x="67.5" y="84.9">A19</text>
<text x="67.5" y="87.7">TX1</text>
<text x="79" y="87" transform="rotate(-90 79 87)">ECB-RC-64</text>
<text x="80.3" y="87.2">/ROMEN</text>
<text x="84.7" y="89.8">IEO</text>
<text x="85" y="84.7">D1</text>
<text x="90.2" y="86.1">c15</text>
<text x="90.2" y="88.6">c16</text>
<text x="206.2" y="88.5">+5V</text>
<text x="233.2" y="89.8">74HCT32</text>
<text x="235.5" y="87.2">U4C</text>
<text x="325.1" y="85.8">/IORD</text>
<text x="337.1" y="86.1">25</text>
<text x="337.1" y="88.6">27</text>
<text x="346" y="86.1">26</text>
<text x="346" y="88.6">28</text>
<text x="408.2" y="85.9">B</text>
<text x="61" y="91.2">a17</text>
<text x="61" y="93.7">a18</text>
<text x="67.5" y="95.1">A14</text>
<text x="67.5" y="92.3">/BAO</text>
<text x="79" y="91.9" transform="rotate(-90 79 91.9)">Bus</text>
<text x="84.5" y="94.9">A10</text>
<text x="84.5" y="92.3">A11</text>
<text x="90.2" y="91.2">c17</text>
<text x="90.2" y="93.7">c18</text>
<text x="208" y="94.7" transform="rotate(-90 208 94.7)">4</text>
<text x="210.5" y="91">U1A</text>
<text x="210.5" y="93.6">74HCT74</text>
<text x="231.3" y="92.5">9</text>
<text x="242.5" y="95">8</text>
<text x="248.9" y="94.7">/IORD</text>
<text x="312.1" y="92.3">+5V</text>
<text x="323" y="93.6">4,7k</text>
<text x="325.2" y="96">A1</text>
<text x="331.1" y="93.6">R1</text>
<text x="337.1" y="91.2">29</text>
<text x="337.1" y="93.7">31</text>
<text x="346" y="91.2">30</text>
<text x="346" y="93.7">32</text>
<text x="47" y="98.5">/M1</text>
<text x="61" y="96.3">a19</text>
<text x="61" y="98.8">a20</text>
<text x="61" y="101.3">a21</text>
<text x="67.4" y="97.4">RX1</text>
<text x="67.5" y="100.2">/M1</text>
<text x="79" y="100.1" transform="rotate(-90 79 100.1)">System</text>
<text x="83.6" y="99.9">/NMI</text>
<text x="84.5" y="97.4">A21</text>
<text x="90.2" y="96.3">c19</text>
<text x="90.2" y="98.8">c20</text>
<text x="90.2" y="101.3">c21</text>
<text x="201.2" y="97.5">2</text>
<text x="201.2" y="100.1">3</text>
<text x="204.2" y="98.7">D</text>
<text x="204.2" y="101.2">C</text>
<text x="209.1" y="97.7" transform="rotate(-90 209.1 97.7)">~{S}</text>
<text x="210.8" y="98.7">Q</text>
<text x="213.9" y="97.5">5</text>
<text x="230.7" y="97.5">10</text>
<text x="325.1" y="101.1">/SEL</text>
<text x="325.2" y="98.5">A0</text>
<text x="337.1" y="96.3">33</text>
<text x="337.1" y="98.8">35</text>
<text x="337.1" y="101.3">37</text>
<text x="346" y="96.3">34</text>
<text x="346" y="98.8">36</text>
<text x="346" y="101.3">38</text>
<text x="353.1" y="98.5">A2</text>
<text x="359.8" y="98.7">4,7k</text>
<text x="368" y="98.7">R2</text>
<text x="61" y="103.9">a22</text>
<text x="61" y="106.4">a23</text>
<text x="67.4" y="107.6">USER2</text>
<text x="67.5" y="102.7">A22</text>
<text x="67.5" y="105.3">A23</text>
<text x="83.9" y="102.5">/INT</text>
<text x="84" y="105">/WR</text>
<text x="84.5" y="107.6">A20</text>
<text x="90.2" y="103.9">c22</text>
<text x="90.2" y="106.4">c23</text>
<text x="102.9" y="103.6">/WR</text>
<text x="184.9" y="107.5">74HCT32</text>
<text x="187.2" y="105">U4D</text>
<text x="208" y="107.4" transform="rotate(-90 208 107.4)">1</text>
<text x="209.1" y="104.4" transform="rotate(-90 209.1 104.4)">~{R}</text>
<text x="210.8" y="103.7">~{Q}</text>
<text x="213.9" y="102.6">6</text>
<text x="284.2" y="105">+5V</text>
<text x="296.1" y="103.7">R4</text>
<text x="303.6" y="103.7">1k</text>
<text x="325.1" y="103.6">/BUSY</text>
<text x="337.1" y="103.9">39</text>
<text x="346" y="103.9">40</text>
<text x="359.8" y="103.7">4,7k</text>
<text x="368" y="103.7">R3</text>
<text x="61" y="109">a24</text>
<text x="61" y="111.5">a25</text>
<text x="67.4" y="110.1">INT1</text>
<text x="67.5" y="112.6">TX2</text>
<text x="82.4" y="112.6">/HALT</text>
<text x="84.3" y="110.1">/RD</text>
<text x="90.2" y="109">c24</text>
<text x="90.2" y="111.5">c25</text>
<text x="102.9" y="108.7">/RD</text>
<text x="163.8" y="110">CLK</text>
<text x="182.5" y="110.2">12</text>
<text x="193.6" y="112.8">11</text>
<text x="312.2" y="108.8">LED</text>
<text x="312.7" y="111.4">D2</text>
<text x="359.4" y="110.1">GND</text>
<text x="47" y="116.3">/IORQ</text>
<text x="61" y="114">a26</text>
<text x="61" y="116.6">a27</text>
<text x="61" y="119.1">a28</text>
<text x="67.4" y="115.2">RX2</text>
<text x="67.6" y="117.7">/IORQ</text>
<text x="84.2" y="115.2">INT2</text>
<text x="84.5" y="117.7">A12</text>
<text x="90.2" y="114">c26</text>
<text x="90.2" y="116.6">c27</text>
<text x="90.2" y="119.1">c28</text>
<text x="182.5" y="115.3">13</text>
<text x="61" y="121.7">a29</text>
<text x="61" y="124.2">a30</text>
<text x="67.3" y="125.3">A9</text>
<text x="67.4" y="120.3">/RFSH</text>
<text x="67.5" y="122.8">A13</text>
<text x="81.7" y="125.3">/MREQ</text>
<text x="84.5" y="122.8">CLK</text>
<text x="84.5" y="120.3">A15</text>
<text x="90.2" y="121.7">c29</text>
<text x="90.2" y="124.2">c30</text>
<text x="102.9" y="121.4">CLK</text>
<text x="61" y="126.7">a31</text>
<text x="61" y="129.3">a32</text>
<text x="67" y="127.9">/BUSAK</text>
<text x="68.6" y="130.4">GND</text>
<text x="81.2" y="127.9">/RESET</text>
<text x="83.3" y="130.4">GND</text>
<text x="90.2" y="126.7">c31</text>
<text x="90.2" y="129.3">c32</text>
<text x="102.9" y="126.5">/RESET</text>
<text x="330.7" y="131.7">+5V</text>
<text x="359.9" y="131.7">+5V</text>
<text x="10.3" y="135.9">C</text>
<text x="346.2" y="136.8">J2</text>
<text x="375.4" y="136.8">J4</text>
<text x="408.2" y="135.9">C</text>
<text x="51.3" y="140.6">GND</text>
<text x="97" y="140.6">GND</text>
<text x="341.6" y="139.3">Drive</text>
<text x="344.1" y="140.7">1</text>
<text x="344.1" y="143.3">2</text>
<text x="347.5" y="139.3">Power</text>
<text x="370.8" y="139.3">Drive</text>
<text x="373.3" y="140.7">1</text>
<text x="373.3" y="143.3">2</text>
<text x="376.7" y="139.3">Power</text>
<text x="217.7" y="145.6">+5V</text>
<text x="219.5" y="153.7" transform="rotate(-90 219.5 153.7)">16</text>
<text x="221.9" y="150.7">U2</text>
<text x="221.9" y="153.3">74HCT138</text>
<text x="335.3" y="150.7">GND</text>
<text x="364.5" y="150.7">GND</text>
<text x="201.9" y="156.9">A3</text>
<text x="201.9" y="159.5">A5</text>
<text x="208.8" y="157.2">1</text>
<text x="208.8" y="159.8">2</text>
<text x="213.1" y="158.3">A0</text>
<text x="213.1" y="160.9">A1</text>
<text x="220.6" y="159.8" transform="rotate(-90 220.6 159.8)">VCC</text>
<text x="223.6" y="160.9">O1</text>
<text x="223.6" y="158.3">O0</text>
<text x="228.6" y="159.8">14</text>
<text x="228.6" y="157.2">15</text>
<text x="234.2" y="157.3">0x10H-0x17H</text>
<text x="260.3" y="156.9">/SEL</text>
<text x="151.1" y="163.3">A4</text>
<text x="167.3" y="166">U1B</text>
<text x="201.9" y="162">A6</text>
<text x="208.8" y="162.3">3</text>
<text x="213.1" y="163.4">A2</text>
<text x="223.6" y="166">O3</text>
<text x="223.6" y="163.4">O2</text>
<text x="228.6" y="167.4">11</text>
<text x="228.6" y="164.8">12</text>
<text x="228.6" y="162.3">13</text>
<text x="259.3" y="167.4">1</text>
<text x="261.1" y="164.7">74HCT32</text>
<text x="263.5" y="162.2">U4A</text>
<text x="284" y="167.2">74HCT32</text>
<text x="286.3" y="164.7">U4B</text>
<text x="37.2" y="172.3">LED</text>
<text x="37.7" y="169.8">D1</text>
<text x="61.5" y="171">+5V</text>
<text x="148.3" y="173.6">+5V</text>
<text x="157.4" y="172.5">12</text>
<text x="161" y="173.6">D</text>
<text x="164.8" y="170.2" transform="rotate(-90 164.8 170.2)">10</text>
<text x="166" y="172.6" transform="rotate(-90 166 172.6)">~{S}</text>
<text x="167.3" y="168.5">74HCT74</text>
<text x="167.6" y="173.6">Q</text>
<text x="170.7" y="172.5">9</text>
<text x="177.3" y="172.3">DIO =</text>
<text x="184.4" y="172.3">xxx1</text>
<text x="189.9" y="172.3">xxxx</text>
<text x="199.4" y="169.6">/M1</text>
<text x="208.8" y="172.5">5</text>
<text x="208.8" y="169.9">6</text>
<text x="213.1" y="173.6">E2</text>
<text x="213.1" y="171">E3</text>
<text x="223.6" y="171">O5</text>
<text x="223.6" y="168.5">O4</text>
<text x="223.6" y="173.6">O6</text>
<text x="228.6" y="169.9">10</text>
<text x="229.2" y="172.5">9</text>
<text x="246.4" y="172.2">/WR</text>
<text x="259.3" y="172.5">2</text>
<text x="270.4" y="169.9">3</text>
<text x="282.1" y="169.9">4</text>
<text x="293.3" y="172.5">6</text>
<text x="299.7" y="172.2">/IOWR</text>
<text x="21.3" y="176.1">GND</text>
<text x="47" y="177.4">1k</text>
<text x="54.3" y="177.4">R6</text>
<text x="141" y="174.7">CLK</text>
<text x="157.4" y="175">11</text>
<text x="161" y="176.1">C</text>
<text x="166" y="179.3" transform="rotate(-90 166 179.3)">~{R}</text>
<text x="167.6" y="178.7">~{Q}</text>
<text x="170.7" y="177.5">8</text>
<text x="199.4" y="174.7">A7</text>
<text x="208.8" y="175">4</text>
<text x="213.1" y="176.1">E1</text>
<text x="220.6" y="176.8" transform="rotate(-90 220.6 176.8)">GND</text>
<text x="223.6" y="176.1">O7</text>
<text x="229.2" y="175">7</text>
<text x="272.8" y="176.1">GND</text>
<text x="282.1" y="175">5</text>
<text x="10.3" y="185.9">D</text>
<text x="68.2" y="184.1" transform="rotate(-90 68.2 184.1)">100n</text>
<text x="70.7" y="183" transform="rotate(-90 70.7 183)">C2</text>
<text x="77.5" y="180.7">C4</text>
<text x="77.5" y="183.2">47u</text>
<text x="88.5" y="184.1" transform="rotate(-90 88.5 184.1)">100n</text>
<text x="91" y="183" transform="rotate(-90 91 183)">C6</text>
<text x="97.4" y="184.1" transform="rotate(-90 97.4 184.1)">100n</text>
<text x="99.9" y="183" transform="rotate(-90 99.9 183)">C3</text>
<text x="110.1" y="184.1" transform="rotate(-90 110.1 184.1)">100n</text>
<text x="112.6" y="183" transform="rotate(-90 112.6 183)">C1</text>
<text x="151.1" y="184.9">/IORQ</text>
<text x="164.8" y="182.9" transform="rotate(-90 164.8 182.9)">13</text>
<text x="219.5" y="181" transform="rotate(-90 219.5 181)">8</text>
<text x="408.2" y="185.9">D</text>
<text x="220.6" y="190.8" transform="rotate(-90 220.6 190.8)">GND</text>
<text x="64.4" y="195.9" transform="rotate(-90 64.4 195.9)">GND</text>
<text x="365" y="196.4">+5V</text>
<text x="342.1" y="199">+5V</text>
<text x="343.9" y="205.8" transform="rotate(-90 343.9 205.8)">14</text>
<text x="366.8" y="204.5" transform="rotate(-90 366.8 204.5)">14</text>
<text x="345" y="210.6" transform="rotate(-90 345 210.6)">VCC</text>
<text x="350.5" y="213">U1C</text>
<text x="350.5" y="215.5">74HCT74</text>
<text x="367.9" y="210.6" transform="rotate(-90 367.9 210.6)">VCC</text>
<text x="373.4" y="213">U4E</text>
<text x="373.4" y="215.5">74HCT32</text>
<text x="345" y="220" transform="rotate(-90 345 220)">GND</text>
<text x="367.9" y="220" transform="rotate(-90 367.9 220)">GND</text>
<text x="343.9" y="223" transform="rotate(-90 343.9 223)">7</text>
<text x="366.8" y="224.2" transform="rotate(-90 366.8 224.2)">7</text>
<text x="345" y="231.4" transform="rotate(-90 345 231.4)">GND</text>
<text x="367.9" y="234" transform="rotate(-90 367.9 234)">GND</text>
<text x="10.3" y="235.9">E</text>
<text x="408.3" y="235.9">E</text>
<text x="10.3" y="285.9">F</text>
<text x="35" y="286.9">1</text>
<text x="85" y="286.9">2</text>
<text x="135" y="286.9">3</text>
<text x="185" y="286.9">4</text>
<text x="235" y="286.9">5</text>
<text x="285" y="286.9">6</text>
<text x="335" y="286.9">7</text>
<text x="385" y="286.9">8</text>
<text x="408.3" y="285.9">F</text>
</g>
</svg>
